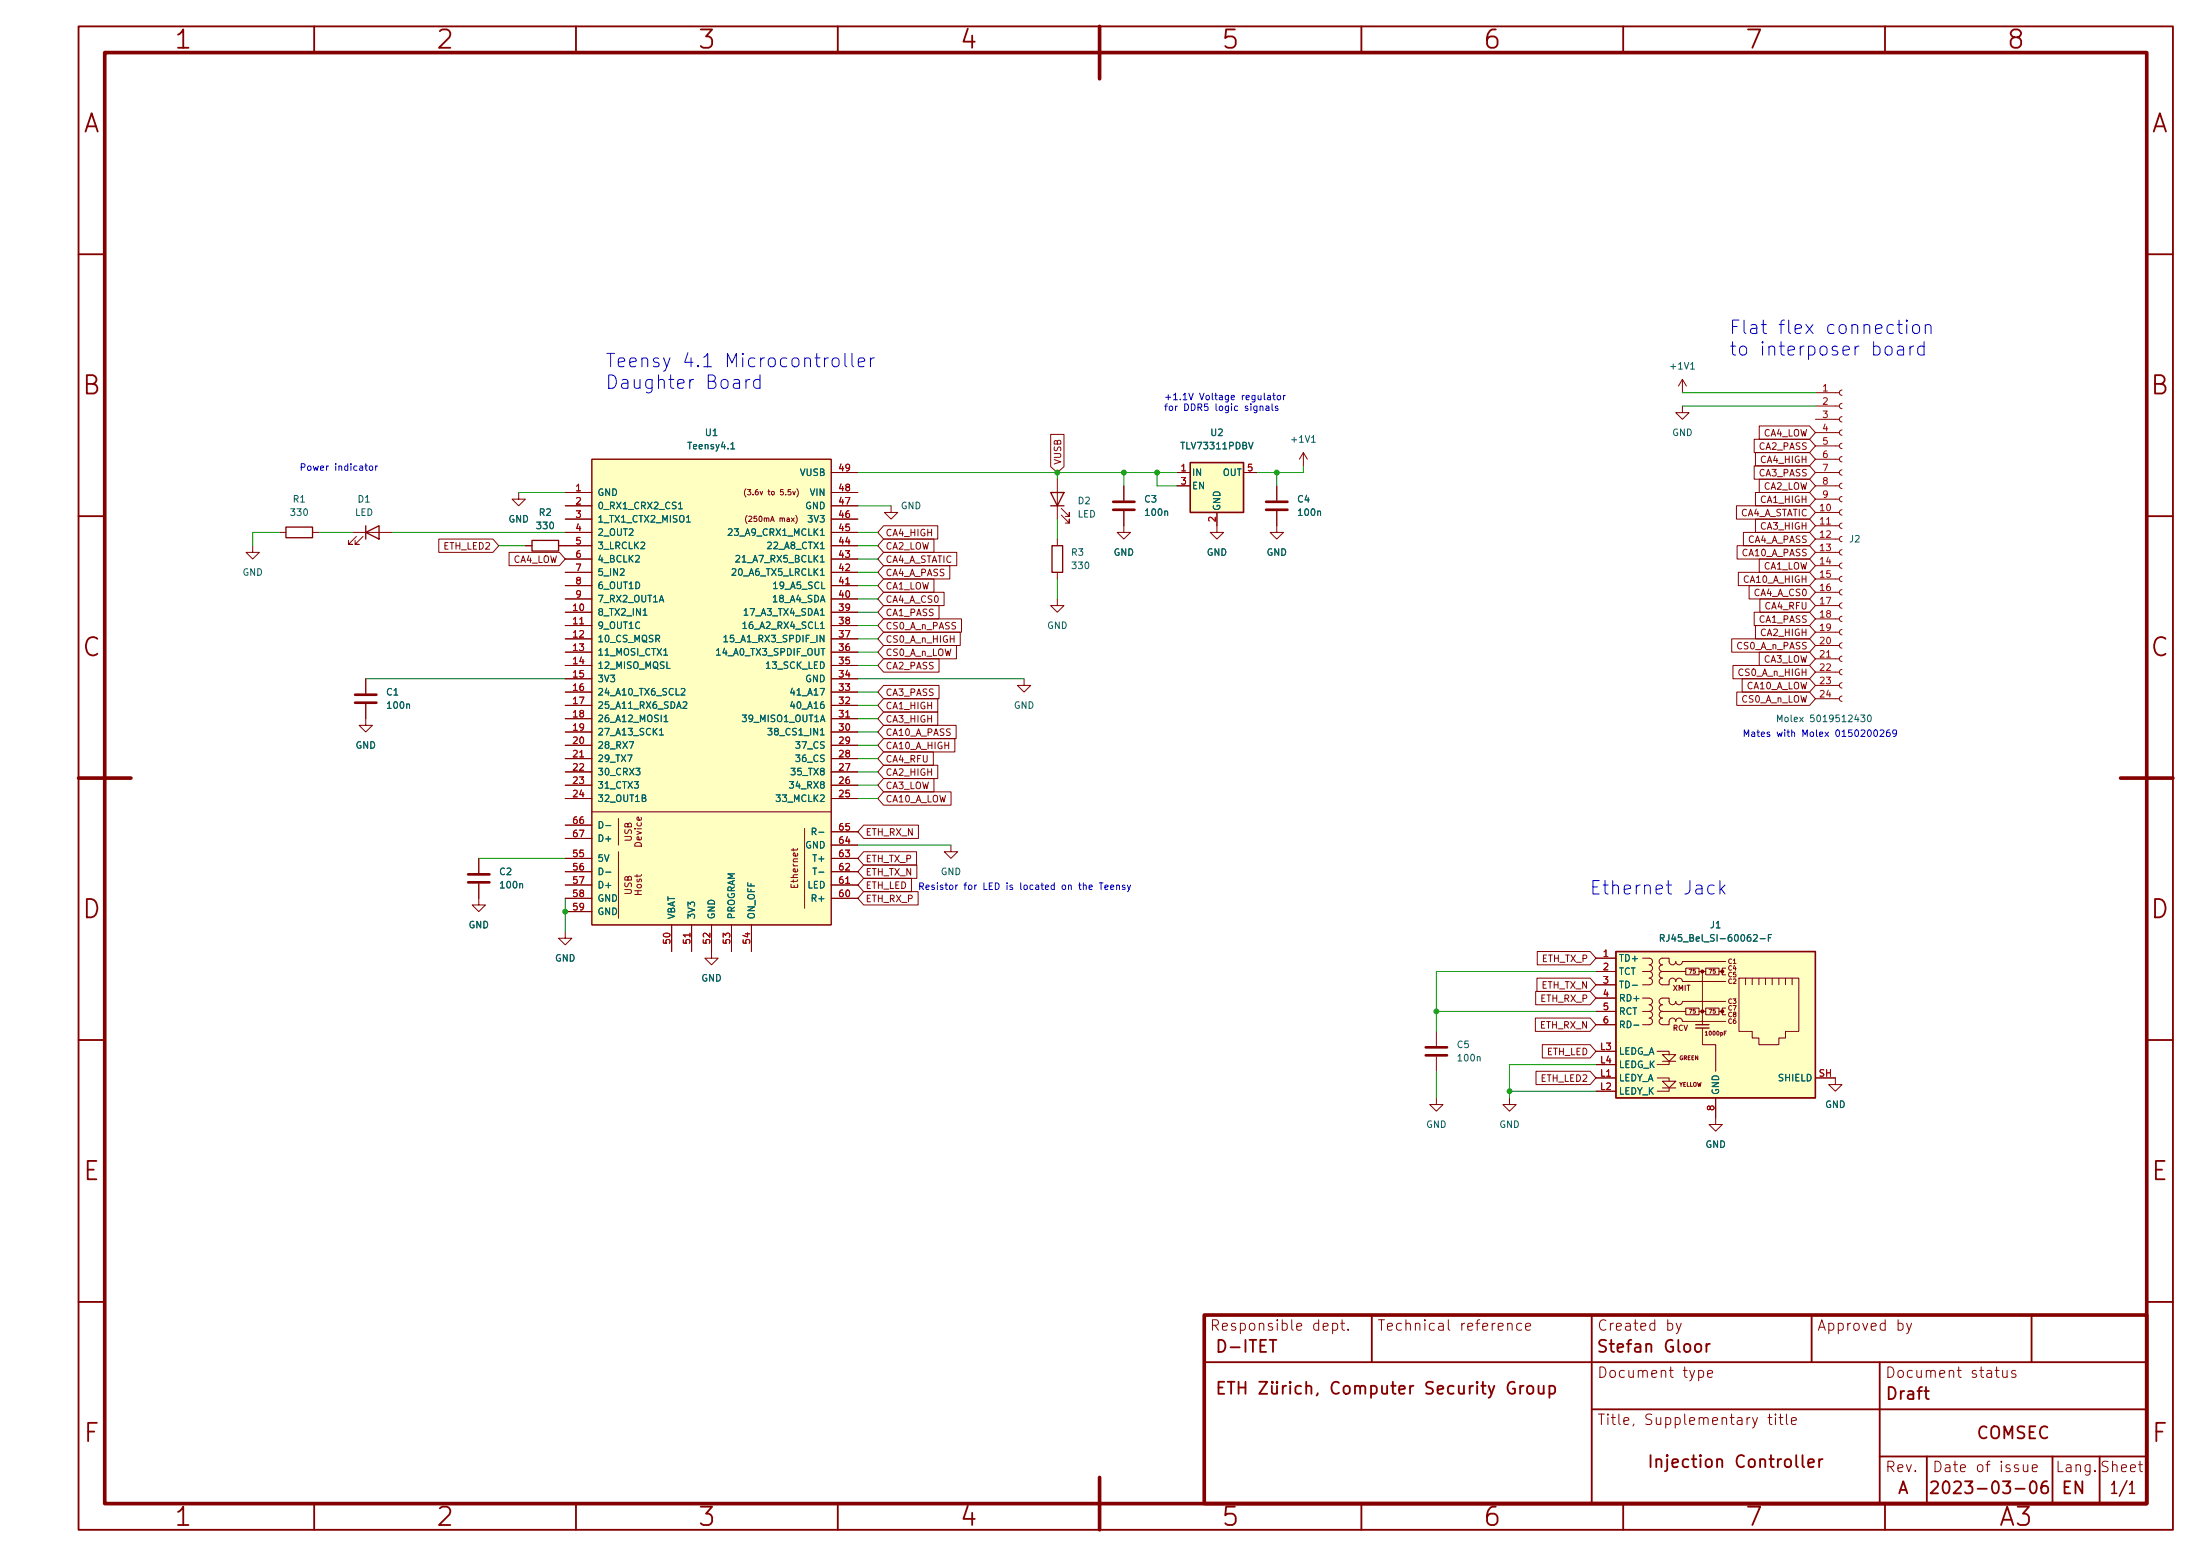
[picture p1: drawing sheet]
<svg xmlns="http://www.w3.org/2000/svg" width="420mm" height="297mm" viewBox="0 0 420 297" stroke-linecap="round" stroke-linejoin="round" font-family="sans-serif">
<g fill="none" stroke="#840000" stroke-width=".35">
<path d="M15 5h400v287h-400zM60 5v5M110 5v5M160 5v5M210 5v5M260 5v5M310 5v5M360 5v5M15 48.5h5M410 48.5h5M15 98.5h5M410 98.5h5"/>
<path d="M15 148.5h5M410 148.5h5M15 198.5h5M410 198.5h5M15 248.5h5M242.5 255.8h1.3M262 251v9M304 251v36M323.8 256.8a.63 .63 0 0 1 .6-.3 .63 .63 0 0 1 .5 .5v.6a.63 .63 0 0 1-.6 .5 .63 .63 0 0 1-.6-.5zM325.9 256.5v1.6M326.6 256.5a.59 .59 0 0 0-.7 .5M346 251v9"/>
<path d="M388 251v9M410 248.5h5M230 260h180M232.7 264.9h.8M233.8 263.8h-1.1v2.3h1.1M234.5 263.8h1.3M235.1 263.8v2.3M236.5 264.9h1.4M236.5 263.8v2.3M237.9 263.8v2.3M240.5 263.8h1.5l-1.5 2.3h1.5M242.9 264.5l.1 1.5a.62 .62 0 0 0 .9-.1"/>
<path d="M243 263.8l.1 .1-.1 .1-.1-.1 .1-.1v.2M243.9 263.8l.1 .1-.1 .1-.1-.1 .1-.1v.2M243.9 264.5v1.6M245 264.5v1.6M245.6 264.5a.59 .59 0 0 0-.6 .5M246.4 263.8l-.1 .1 .1 .1 .1-.1-.1-.1v.2M246.4 264.5v1.6M248.5 264.7l-.7-.2-.4 .5v.6l.2 .4 .2 .1 .7-.1M249.5 264.8a.57 .57 0 0 1 1 .1v1.2M249.5 263.8v2.3M251.7 266l-.3 .4M255.7 264a.92 .92 0 0 0-1.1 0 .92 .92 0 0 0-.3 1.1 .86 .86 0 0 0 .4 .9 .86 .86 0 0 0 1-.1"/>
<path d="M256.8 264.7a.62 .62 0 0 1 1 .3v.6a.62 .62 0 0 1-.6 .5 .62 .62 0 0 1-.6-.5v-.6zM258.8 264.8a.57 .57 0 0 1 1 .1v1.2M258.8 264.5v1.6M259.8 264.9l.3-.4 .5 .2 .1 1.4M261.8 264.7l.7-.2 .4 .5v.6l-.2 .4-.2 .1-.7-.1M261.8 264.5v2.3M263.9 264.5l.1 1.5a.62 .62 0 0 0 .9-.1M264.9 264.5v1.6M265.7 264.5h.9M266 263.8v2l.1 .2 .5 .1M267.2 265.3l1.1-.2-.1-.4-.7-.2-.3 .4 .1 1.1 .2 .1 .7-.1M269.3 264.5v1.6"/>
<path d="M269.9 264.5a.59 .59 0 0 0-.6 .5M273.7 263.9l-.9-.1a.56 .56 0 0 0-.5 .5 .56 .56 0 0 0 .5 .6 .84 .84 0 0 1 .9 .5 .59 .59 0 0 1-.5 .7l-.8-.1M274.5 265.3l1.1-.2-.1-.4-.6-.2-.4 .4 .2 1.1 .2 .1 .6-.1M277.6 264.7l-.6-.2-.5 .5v.6l.2 .4 .3 .1 .6-.1M278.6 264.5l.1 1.5a.62 .62 0 0 0 .9-.1M279.6 264.5v1.6M280.7 264.5v1.6M281.3 264.5a.59 .59 0 0 0-.6 .5M282.1 263.8l-.1 .1 .1 .1 .1-.1-.1-.1v.2M282.1 264.5v1.6M282.9 264.5h.8M283.2 263.8v2l.1 .2 .4 .1"/>
<path d="M284.3 264.5l.5 1.6M285.4 264.5l-.8 2.1-.3 .2M289.2 263.9a.95 .95 0 0 0-1.1 .1 .95 .95 0 0 0-.2 1.1 .86 .86 0 0 0 .5 .9 .86 .86 0 0 0 .9-.1v-.8h-.4M290.3 264.5v1.6M291 264.5a.59 .59 0 0 0-.7 .5M291.9 264.7a.62 .62 0 0 1 .9 .3v.6a.62 .62 0 0 1-.6 .5 .62 .62 0 0 1-.6-.5v-.6zM293.8 264.5l.1 1.5a.63 .63 0 0 0 .9-.1M294.8 264.5v1.6M295.9 264.7l.7-.2 .4 .5v.6l-.2 .4-.2 .1-.7-.1M295.9 264.5v2.3M304 269h106M315.2 277.8v2.3"/>
<path d="M345.3 279.3l1.1-.2-.1-.4-.6-.2-.4 .4 .2 1.1 .2 .1 .6-.1M347.4 278.5v1.6M348.1 278.5a.59 .59 0 0 0-.7 .5M359 278h51M359 260v27M367.5 265.5h.9M367.8 264.8v2l.1 .2 .5 .1M368 278v9M392 278v9M401 278v9M60 287v5M110 287v5"/>
<path d="M160 287v5M210 287v5M260 287v5M310 287v5M360 287v5M368.8 283l.3-.2h.6a.62 .62 0 0 1 .3 1l-1.3 1.3h1.4M390.9 282.8a.91 .91 0 0 0-1.1 1v.8l.3 .4 .6 .1 .4-.2 .1-.8-.3-.3-.6-.1-.5 .4"/>
</g>
<path d="M20 10h390v277h-390zM210 5v10M15 148.5h10M405 148.5h10M230 251h180v36h-180zM210 282v10" fill="none" stroke="#840000" stroke-width=".7"/>
<g fill="none" stroke="#840000" stroke-width=".19">
<path d="M321.3 77.5v1.3h1.3l-1.3 1.2-1.3-1.2h1.3M321.3 72.4l-.8 1.3M321.3 72.4v2.6M321.3 72.4l.8 1.3M346.7 77.5h4.6M346.7 75h4.6M351.8 79.5l-.4 .2-.1 .3 .1 .4 .4 .2M351.8 77l-.4 .1-.1 .4 .1 .4 .4 .1M351.8 74.5l-.4 .1-.1 .4 .1 .3 .4 .2M99.1 94v1.3h1.2l-1.2 1.3-1.3-1.3h1.3M107.9 99.1h5.1M107.9 96.6h5.1"/>
<path d="M107.9 94h5.1M113 87.7h45.7v88.9h-45.7zM142.5 93.3a1.17 1.17 0 0 0 0 1.6M142.7 98.4a1.17 1.17 0 0 0 0 1.5M151.4 93.8l.2 .7 .3-.7M152 98.4a1.17 1.17 0 0 1 0 1.5M152.2 93.3a1.17 1.17 0 0 1 0 1.6M158.7 90.2h5.1M158.7 99.1h5.1M158.7 96.6h5.1M158.7 94h5.1M170.2 96.6v1.2h1.2l-1.2 1.3-1.3-1.3h1.3"/>
<path d="M200.7 82.9h2.5v6.2l-1.3 1.1-1.2-1.1zM201.9 91.5v7.6M202.7 98.3l1.5 1.6v-.8v.8h-.7M202.7 97.1l1.5 1.5v-.8v.8h-.7M214.6 97.6v4h1.3l-1.3 1.3-1.2-1.3h1.2M214.6 92.7v2.8M224.8 90.2h2.5M224.8 92.7h2.5M232.4 97.8v3.8h1.3l-1.3 1.3-1.3-1.3h1.3M237.5 90.2h2.5M243.8 97.6v4h1.3l-1.3 1.3-1.2-1.3h1.2M243.8 92.7v2.8"/>
<path d="M248.9 86.4l-.7 1.3M248.9 86.4v2.5M248.9 86.4l.8 1.3M331.6 96.6h14l1.1 1.2-1.1 1.3h-14zM335 88.9h10.6l1.1 1.3-1.1 1.3h-10.6zM335 83.9h10.6l1.1 1.2-1.1 1.3h-10.6zM335.3 86.4h10.3l1.1 1.3-1.1 1.2h-10.3zM335.3 94h10.3l1.1 1.3-1.1 1.3h-10.3zM335.3 99.1h10.3l1.1 1.3-1.1 1.2h-10.3zM336 91.5h9.6l1.1 1.2-1.1 1.3h-9.6zM336 81.3h9.6l1.1 1.3-1.1 1.3h-9.6zM346.7 90.2h4.6"/>
<path d="M346.7 92.7h4.6M346.7 97.8h4.6M346.7 95.3h4.6M346.7 87.7h4.6M346.7 85.1h4.6M346.7 82.6h4.6M346.7 80h4.6M351.8 99.9l-.4 .1-.1 .4 .1 .3 .4 .2M351.8 97.3l-.4 .2-.1 .3 .1 .4 .4 .1M351.8 94.8l-.4 .1-.1 .4 .1 .3 .4 .2M351.8 92.2l-.4 .2-.1 .3 .1 .4 .4 .2M351.8 89.7l-.4 .1-.1 .4 .1 .4 .4 .1"/>
<path d="M351.8 87.2l-.4 .1-.1 .4 .1 .3 .4 .2M351.8 84.6l-.4 .2-.1 .3 .1 .4 .4 .1M351.8 82.1l-.4 .1-.1 .4 .1 .3 .4 .2M48.3 104.2v1.2h1.2l-1.2 1.3-1.3-1.3h1.3M53.3 101.6h1.3M59.7 101.6h1.3M67.3 101.6h7.6M68.1 102.4l-1.6 1.5h.8h-.8v-.7M69.3 102.4l-1.5 1.5h.8h-.8v-.7M83.8 102.9h10.3l1.1 1.3-1.1 1.2h-10.3zM97.2 105.4h9.6l1.1 1.3-1.1 1.3h-9.6zM100.3 104.2h1.3"/>
<path d="M106.7 104.2h6.3M107.9 116.9h5.1M107.9 119.4h5.1M107.9 114.3h5.1M107.9 111.8h5.1M107.9 109.3h5.1M107.9 106.7h5.1M107.9 101.6h5.1M158.7 104.2h5.1M158.7 116.9h5.1M158.7 119.4h5.1M158.7 114.3h5.1"/>
<path d="M158.7 111.8h5.1M158.7 109.3h5.1M158.7 106.7h5.1M158.7 101.6h5.1M168.8 115.6h10.5v2.5h-10.5l-1.2-1.2zM168.8 108h12.6v2.5h-12.6l-1.2-1.2zM168.8 105.4h13.9v2.6h-13.9l-1.2-1.3zM168.8 100.4h10.3v2.5h-10.3l-1.2-1.3zM168.8 113.1h11.5v2.5h-11.5l-1.2-1.3zM168.8 102.9h9.6v2.5h-9.6l-1.2-1.2zM168.8 118.1h14.8v2.6h-14.8l-1.2-1.3zM168.8 110.5h9.6v2.6h-9.6l-1.2-1.3z"/>
<path d="M201.9 114.3v1.3h1.3l-1.3 1.3-1.2-1.3h1.2M201.9 102.9v1.3M201.9 109.3v1.2M331.7 104.2h13.9l1.1 1.2-1.1 1.3h-13.9zM332 109.3h13.6l1.1 1.2-1.1 1.3h-13.6zM333 101.6h12.6l1.1 1.3-1.1 1.3h-12.6zM334 111.8h11.6l1.1 1.3-1.1 1.2h-11.6zM335 116.9h10.6l1.1 1.2-1.1 1.3h-10.6zM335.3 119.4h10.3l1.1 1.3-1.1 1.3h-10.3zM336 106.7h9.6l1.1 1.3-1.1 1.3h-9.6zM336.1 114.3h9.5l1.1 1.3-1.1 1.3h-9.5zM346.7 118.1h4.6"/>
<path d="M346.7 115.6h4.6M346.7 113.1h4.6M346.7 110.5h4.6M346.7 108h4.6M346.7 105.4h4.6M346.7 102.9h4.6M346.7 100.4h4.6M351.8 117.6l-.4 .2-.1 .3 .1 .4 .4 .2M351.8 115.1l-.4 .1-.1 .4 .1 .4 .4 .1M351.8 112.6l-.4 .1-.1 .4 .1 .3 .4 .2M351.8 110l-.4 .2-.1 .3 .1 .4 .4 .1M351.8 107.5l-.4 .1-.1 .4 .1 .3 .4 .2"/>
<path d="M351.8 104.9l-.4 .2-.1 .3 .1 .4 .4 .2M351.8 102.4l-.4 .1-.1 .4 .1 .4 .4 .1M69.8 134.4v4.1h1.3l-1.3 1.2-1.2-1.2h1.2M69.8 129.6v2.8M107.9 122h5.1M107.9 124.5h5.1M107.9 127h5.1M107.9 129.6h5.1M107.9 132.1h5.1M107.9 134.7h5.1M107.9 137.2h5.1M107.9 139.7h5.1"/>
<path d="M158.7 122h5.1M158.7 124.5h5.1M158.7 127h5.1M158.7 129.6h5.1M158.7 132.1h5.1M158.7 134.7h5.1M158.7 137.2h5.1M158.7 139.7h5.1M168.8 125.8h10.5v2.5h-10.5l-1.2-1.3zM168.8 130.8h10.5v2.6h-10.5l-1.2-1.3zM168.8 123.2h13.9v2.6h-13.9l-1.2-1.3zM168.8 120.7h14.6v2.5h-14.6l-1.2-1.2z"/>
<path d="M168.8 135.9h10.3v2.6h-10.3l-1.2-1.3zM168.8 133.4h10.3v2.5h-10.3l-1.2-1.2zM168.8 138.5h13.8v2.5h-13.8l-1.2-1.3zM195.6 129.6v1.2h1.2l-1.2 1.3-1.3-1.3h1.3M330.7 122h14.9l1.1 1.2-1.1 1.3h-14.9zM331 127h14.6l1.1 1.3-1.1 1.3h-14.6zM331.7 132.1h13.9l1.1 1.3-1.1 1.3h-13.9zM332.7 129.6h12.9l1.1 1.2-1.1 1.3h-12.9zM336 124.5h9.6l1.1 1.3-1.1 1.2h-9.6zM346.7 133.4h4.6M346.7 130.8h4.6M346.7 128.3h4.6"/>
<path d="M346.7 125.8h4.6M346.7 123.2h4.6M346.7 120.7h4.6M351.8 132.9l-.4 .1-.1 .4 .1 .3 .4 .2M351.8 130.3l-.4 .2-.1 .3 .1 .4 .4 .2M351.8 127.8l-.4 .1-.1 .4 .1 .4 .4 .1M351.8 125.3l-.4 .1-.1 .4 .1 .3 .4 .2M351.8 122.7l-.4 .2-.1 .3 .1 .4 .4 .1M351.8 120.2l-.4 .1-.1 .4 .1 .3 .4 .2M107.9 142.3h5.1M107.9 144.8h5.1M107.9 147.4h5.1"/>
<path d="M107.9 149.9h5.1M107.9 152.4h5.1M107.9 157.5h5.1M113 155h45.7M118.1 156.2v5.1M153.7 158.2v15.2M158.7 142.3h5.1M158.7 144.8h5.1M158.7 147.4h5.1M158.7 149.9h5.1M158.7 152.4h5.1M158.7 158.8h5.1"/>
<path d="M164.9 157.5h10.5v2.6h-10.5l-1.1-1.3zM168.8 148.6h9.6v2.6h-9.6l-1.2-1.3zM168.8 146.1h10.3v2.5h-10.3l-1.2-1.2zM168.8 141h13.6v2.5h-13.6l-1.2-1.2zM168.8 143.5h9.4v2.6h-9.4l-1.2-1.3zM168.8 151.2h12.8v2.5h-12.8l-1.2-1.3zM91.4 168.7v4.1h1.3l-1.3 1.2-1.2-1.2h1.2M91.4 163.9v2.8M107.9 177.8v1.3h1.3l-1.3 1.3-1.2-1.3h1.2M107.9 163.9h5.1M107.9 166.4h5.1M107.9 168.9h5.1"/>
<path d="M107.9 171.5h5.1M107.9 174h5.1M107.9 160.1h5.1M118.1 162.6v12.7M128.3 176.6v5M132.1 176.6v5M135.9 176.6v6.3h1.3l-1.3 1.3-1.3-1.3h1.3M139.7 176.6v5M143.5 176.6v5M151.5 162v.4M152.3 162l-.1 .3h-1.1M158.7 163.9h5.1"/>
<path d="M158.7 166.4h5.1M158.7 168.9h5.1M158.7 171.5h5.1M158.7 161.3h5.1M164.9 162.6h10.1v2.5h-10.1l-1.1-1.2zM164.9 167.7h9.2v2.5h-9.2l-1.1-1.3zM164.9 170.2h10.4v2.6h-10.4l-1.1-1.3zM164.9 165.1h10.2v2.6h-10.2l-1.1-1.3zM181.6 161.3v1.3h1.3l-1.3 1.3-1.3-1.3h1.3M274.3 196.9v2.8M293.2 194.3h10.5l1.1 1.3-1.1 1.3h-10.5zM293.3 189.3h10.4l1.1 1.2-1.1 1.3h-10.4z"/>
<path d="M293.5 186.7h10.2l1.1 1.3-1.1 1.3h-10.2zM293.6 181.6h10.1l1.1 1.3-1.1 1.3h-10.1zM294.6 199.4h9.1l1.1 1.3-1.1 1.3h-9.1zM304.8 193.1h3.8M304.8 185.5h3.8M304.8 195.6h3.8M304.8 190.5h3.8M304.8 188h3.8M304.8 182.9h3.8M313.7 190.5h1.3a.63 .63 0 0 1 .6 .7 .63 .63 0 0 1-.6 .6 .63 .63 0 0 1 .6 .6 .63 .63 0 0 1-.6 .7M313.7 182.9h1.3a.63 .63 0 0 1 .6 .7 .63 .63 0 0 1-.6 .6 .63 .63 0 0 1 .6 .6 .63 .63 0 0 1-.6 .7M313.7 193.1h1.3"/>
<path d="M313.7 185.5h1.3M315 193.1a.63 .63 0 0 1 .6 .6 .63 .63 0 0 1-.6 .6 .63 .63 0 0 1 .6 .7 .63 .63 0 0 1-.6 .6h-1.3M315 185.5a.63 .63 0 0 1 .6 .6 .63 .63 0 0 1-.6 .6 .63 .63 0 0 1 .6 .7 .63 .63 0 0 1-.6 .6h-1.3M317.5 193.1a.63 .63 0 0 0-.6 .6 .63 .63 0 0 0 .6 .6 .63 .63 0 0 0-.6 .7 .63 .63 0 0 0 .6 .6h1.3v-.6a.64 .64 0 0 1 .6-.7 .64 .64 0 0 1 .6 .7 .64 .64 0 0 1 .7-.7 .64 .64 0 0 1 .6 .7h8.3M317.5 185.5a.63 .63 0 0 0-.6 .6 .63 .63 0 0 0 .6 .6 .63 .63 0 0 0-.6 .7 .63 .63 0 0 0 .6 .6h1.3v-.6a.64 .64 0 0 1 .6-.7 .64 .64 0 0 1 .6 .7 .64 .64 0 0 1 .7-.7 .64 .64 0 0 1 .6 .7h8.3M317.5 193.1h4.4M317.5 185.5h4.4M321.9 192.4h2.6v1.3h-2.6zM321.9 184.8h2.6v1.3h-2.6zM324.5 193.1h1.3M324.5 185.5h1.3M325.1 196.3v3.1h2.6v5.1"/>
<path d="M325.1 185.5v10.1M325.8 192.4h2.5v1.3h-2.5zM325.8 184.8h2.5v1.3h-2.5zM328.3 193.1h.6M328.3 185.5h.6M329.6 192.4h-.7v1.3h.7M329.6 184.8h-.7v1.3h.7M329.6 191.2h-8.3a.64 .64 0 0 1-.6 .6 .64 .64 0 0 1-.7-.6 .64 .64 0 0 1-.6 .6 .64 .64 0 0 1-.6-.6v-.7h-1.3a.63 .63 0 0 0-.6 .7 .63 .63 0 0 0 .6 .6 .63 .63 0 0 0-.6 .6 .63 .63 0 0 0 .6 .7M329.6 183.6h-8.3a.64 .64 0 0 1-.6 .6 .64 .64 0 0 1-.7-.6 .64 .64 0 0 1-.6 .6 .64 .64 0 0 1-.6-.6v-.7h-1.3a.63 .63 0 0 0-.6 .7 .63 .63 0 0 0 .6 .6 .63 .63 0 0 0-.6 .6 .63 .63 0 0 0 .6 .7M332.1 186.7h11.4v10.2h-2.5v1.3h-1.3v1.2h-3.8v-1.2h-1.3v-1.3h-2.5zM333.4 186.7v1.3M334.6 186.7v1.3"/>
<path d="M335.9 186.7v1.3M337.2 186.7v1.3M338.5 186.7v1.3M339.7 186.7v1.3M341 186.7v1.3M342.3 186.7v1.3M274.3 209.6v1.3h1.3l-1.3 1.2-1.3-1.2h1.3M274.3 201.7v2.8M288.3 209.6v1.3h1.3l-1.3 1.2-1.3-1.2h1.3M293.3 204.5h10.4l1.1 1.3-1.1 1.2h-10.4zM304.8 205.8h3.8M304.8 208.3h3.8"/>
<path d="M304.8 200.7h3.8M304.8 203.2h3.8M316.5 205.8h2.3v.6M316.5 200.7h2.3v.6M317.5 201.3h2.5l-1.2 1.3zM317.5 206.4h2.5l-1.2 1.3zM317.5 207.7h2.5M317.5 202.6h2.5M318.8 207.7v.6h-2.3M318.8 202.6v.6h-2.3M327.7 209.6v5.1h1.2l-1.2 1.2-1.3-1.2h1.3M346.7 205.8h3.8v1.2h1.3l-1.3 1.3-1.3-1.3h1.3"/>
<path d="M254.5 252.7l.6-.1 .4 .4v.6l-.2 .2h-.8M254.5 252.6v2M256 252.6h.8M256.3 251.9v1.8l.1 .1 .4 .1M257.5 253.8h.1l-.1 .1v-.1v.1M287.9 252.8a.5 .5 0 0 1 .9 .1v1M290.6 252.7l-.6-.1-.3 .4v.6l.1 .2h.8M291.4 253.3l.9-.2-.1-.4-.5-.1-.3 .3 .1 .9h.7M320.1 252.6l.5 1.3M321.1 252.6l-.7 1.8-.3 .2M364.1 252.6l.5 1.3M365.1 252.6l-.7 1.8-.3 .2"/>
<path d="M324.4 261.7l.6-.1 .4 .4v.6l-.2 .2h-.8M326.1 262.3l1-.2-.1-.4-.6-.1-.3 .3 .1 .9h.8M337.6 270.6h.8M337.9 269.9v1.8l.1 .1 .4 .1M339.1 269.9l-.1 .1 .1 .1v-.2v.2M339.1 270.6v1.3M339.7 270.6h.8M340 269.9v1.8l.1 .1 .4 .1M341.2 269.9v1.8l.3 .2M342.1 271.3l1-.2-.1-.4-.6-.1-.3 .3 .1 .9h.8M381 261.6h.8M381.3 260.9v1.8l.1 .1 .4 .1"/>
<path d="M382.5 261.6l.1 1.2a.54 .54 0 0 0 .7 0M383.3 261.6v1.3M384.9 261.7l-.4-.1-.3 .3 .1 .3 .6 .2v.4h-.7M386.4 279.6l.1 1.2a.54 .54 0 0 0 .8 0M387.3 279.6v1.3M388.1 280.3l1-.2-.1-.4-.6-.1-.3 .3 .1 .9h.8"/>
</g>
<path d="M200.7 94h2.5l-1.3 2.6zM200.7 96.6h2.5M227.3 88.3h10.2v9.5h-10.2zM54.6 100.6h5.1v2.1h-5.1zM69.8 101.6l2.6-1.2v2.5zM69.8 100.4v2.5M101.6 103.2h5.1v2h-5.1zM200.9 104.2h2v5.1h-2zM308.6 181.6h38.1v28h-38.1zM323.8 196.3h2.6M323.8 195.6h2.6" fill="none" stroke="#840000" stroke-width=".25"/>
<g fill="#ffffc2" stroke="#ffffc2" stroke-width=".19">
<path d="M227.3 88.3h10.2v9.5h-10.2z"/>
<path d="M113 87.7h45.7v88.9h-45.7z"/>
<path d="M308.6 181.6h38.1v28h-38.1z"/>
</g>
<path d="M212.6 97.3h4.1M212.6 95.8h4.1M241.8 97.3h4.1M241.8 95.8h4.1M67.8 134.1h4.1M67.8 132.6h4.1M89.4 168.4h4.1M89.4 166.9h4.1M272.3 199.9h4.1M272.3 201.5h4.1" fill="none" stroke="#840000" stroke-width=".51"/>
<g fill="none" stroke="#006464" stroke-width=".19">
<path d="M129.6 96.2l.4-.3v1.2M129.6 97.1h.7M131.1 99.7h.7M139.6 85.7h.7M122.8 117.5h.8M139.1 101.1l.5-.2 .2 .4-.8 .9h.8M139.8 108.7l.5-.1 .2 .3-.7 .9h.7M140.5 106.1l.5-.1 .3 .4-.8 .9h.8M141.9 119.1l.3-.4v1.3M141.9 120h.7M142.1 116.5l.4-.3v1.3M142.1 117.5h.7"/>
<path d="M126 139.4l.3-.4v1.3M126.8 125.1h.7M126.8 136.9l.4-.4v1.3M126.8 137.8h.7M130.1 131.5l.5-.1 .2 .4-.8 .9h.8M130.5 134.1l.4-.1 .3 .3-.8 .9h.8M136.9 124.2l.3-.4v1.3M136.9 125.1h.7M138.2 121.6l.4-.3v1.2M138.2 122.5h.8M146.7 139h.7l-.4 .5 .4 .1v.6l-.2 .1-.5-.1M339.5 137.8v-1.3l.4 .9 .4-.9v1.3"/>
<path d="M356.8 136.6l.1-.1a.68 .68 0 0 1 .5 .6 .68 .68 0 0 1-.5 .7l-.3-.5zM115.7 157.6h1M120.2 141.6h.8l-.5 1.3M126 140.3h.7M150.8 149.2h.7l-.4 .5 .4 .1v.6l-.2 .1-.5-.1M155.1 158.8l.6-.1 .1-.2v-.3l-.7-.1v1.3M115.7 166.5h1M155.2 165.7h.8M317.1 179.1l.6-.1 .1-.2v-.3l-.7-.1v1.3M317.4 179.1l.4 .6M318.7 178.4v1.1l-.4 .2M336.2 179.2h.9"/>
<path d="M337.7 179h.5M338.3 178.4h-.6v1.3M311.7 188.1h1M312 195.7h1"/>
</g>
<g fill="#840000" stroke="#840000" stroke-width=".25">
<circle cx="325.1" cy="193.1" r=".25"/>
<circle cx="325.1" cy="185.5" r=".25"/>
<circle cx="328.9" cy="193.1" r=".25"/>
<circle cx="328.9" cy="185.5" r=".25"/>
</g>
<g fill="none" stroke="#0000c2" stroke-width=".19">
<path d="M142.5 72.4v1.7M143.2 72.4a.65 .65 0 0 0-.7 .5M145.1 72.6l-.7-.2-.5 .5v.8l.3 .3 .2 .1 .7-.1M145.1 71.6v2.5M159 68.6a.7 .7 0 0 1 .7-.3 .7 .7 0 0 1 .6 .5v.7a.7 .7 0 0 1-.7 .5 .7 .7 0 0 1-.7-.5zM161.4 67.5v2.2l.3 .3M162.7 67.5v2.2l.4 .3M163.9 69.2l1.2-.3-.1-.5-.7-.1-.4 .4v1l.1 .2 .3 .1 .7-.1M166.2 68.3v1.7M167 68.3a.65 .65 0 0 0-.8 .5M240.7 77.6l.1-.1 .3 .1 .1 .8M240.7 77.5v.9"/>
<path d="M241.4 75.1v1l.2 .2M241.8 77.6h.5v.8M242.1 75.5h.5v.8M242.3 77.8l-.4 .1-.2 .2 .2 .3 .4-.1M242.6 75.8h-.4l-.2 .2 .2 .3h.4M242.9 77.1v1.1l.2 .2M243.1 75.5h.5M243.3 75.1v1l.3 .2M244 75.5h.3l.3 .2v.4l-.3 .2h-.3l-.1-.2zM244 77.6l-.3-.1-.1 .2v.2l.4 .1v.3h-.4M245.1 75.5v.8M245.5 75.5l-.4 .2"/>
<path d="M360.3 66.2a.7 .7 0 0 1 1.1 .4v.7a.69 .69 0 0 1-.7 .5 .69 .69 0 0 1-.7-.5v-.7zM362.3 62h1M362.5 66.2l.2-.1 .7 .1 .2 .2v1.4M362.7 61.1v2.2l.1 .2 .5 .2M363.6 66.7l-.9 .1a.5 .5 0 0 0-.4 .5 .5 .5 0 0 0 .4 .5l.9-.1M364.2 61.1l-.2 .1 .2 .2 .1-.2-.1-.1v.3M364.2 62v1.7M364.8 66.1v1.7M365.4 62.2a.7 .7 0 0 1 .7-.2 .7 .7 0 0 1 .5 .5v.7a.7 .7 0 0 1-.7 .5 .7 .7 0 0 1-.6-.5zM365.5 66.1a.65 .65 0 0 0-.7 .5M367.5 66.2l-.8-.1-.5 .5v.7l.3 .4 .2 .1 .8-.1M367.5 65.2v2.6"/>
<path d="M367.7 62.2a.64 .64 0 0 1 1.1 .1v1.4M367.7 62v1.7M69.7 89h.5M69.9 88.5v1.1l.3 .2M70.7 89h.3l.2 .2v.4l-.2 .2-.3-.1-.2-.1zM71.7 89v.8M72.1 89l-.4 .2M356.8 139.4l.1-.1a.68 .68 0 0 1 .5 .7 .68 .68 0 0 1-.5 .6 .85 .85 0 0 1-.1-1.2zM358 139.4l.2-.1a.68 .68 0 0 1 .4 .7 .68 .68 0 0 1-.4 .6l-.3-.5zM359.1 139.4l.4-.1 .3 .4-.8 .9h.8M360.9 139.3l-.4 .1a.85 .85 0 0 0 0 1.2l.4-.1 .1-.4-.2-.3-.4 .1-.1 .2M362.2 139.9l-.2 .2h-.4l-.1-.2v-.3l.2-.3 .4 .1 .1 .2a.84 .84 0 0 1-.4 1h-.2"/>
<path d="M208 169.4l.6-.1-.1-.3h-.3l-.2 .1 .1 .6h.4M209.9 168.5h.8M210.3 168.5v1.3M211 169.4l.6-.1v-.3h-.4l-.2 .1 .1 .6h.5M212.1 169.4l.6-.1v-.3h-.4l-.2 .1 .1 .6h.5M213.3 169.1l.1-.1h.3l.1 .8M213.3 169v.8M214.8 169h-.3l-.2 .1 .1 .2 .4 .1v.3h-.5M215.3 169l.3 .8M215.9 169l-.4 1.1-.2 .1M327.4 169.1l-.8-.1-.4 .4v.8l.2 .3 .2 .2 .8-.2M328.5 168.1v2.6"/>
<path d="M328.7 169.7l.8 1M329.5 169l-1 .9"/>
</g>
<g fill="none" stroke="#009600" stroke-width=".19">
<path d="M321.3 77.5h25.4M321.3 75h25.4M99.1 94h8.8M163.8 90.2h61M163.8 96.6h6.4M201.9 90.2v1.3M201.9 99.1v3.8M214.6 90.2v2.5M221 90.2v2.5h3.8M243.8 90.2v2.5M248.9 88.9v1.3h-8.9M53.3 101.6h-5v2.6"/>
<path d="M61 101.6h6.3M74.9 101.6h33M95.2 104.2h5.1M163.8 106.7h3.8M163.8 114.3h3.8M163.8 119.4h3.8M163.8 111.8h3.8M163.8 116.9h3.8M163.8 104.2h3.8M163.8 101.6h3.8M163.8 109.3h3.8M201.9 110.5v3.8"/>
<path d="M69.8 129.6h38.1M163.8 122h3.8M163.8 129.6h31.8M163.8 134.7h3.8M163.8 137.2h3.8M163.8 139.7h3.8M163.8 124.5h3.8M163.8 132.1h3.8M163.8 127h3.8M163.8 149.9h3.8M163.8 142.3h3.8M163.8 144.8h3.8"/>
<path d="M163.8 152.4h3.8M163.8 147.4h3.8M91.4 163.9h16.5M107.9 171.5v6.3M163.8 161.3h17.8M274.3 193.1h30.5M304.8 185.5h-30.5v11.4M274.3 204.5v5.1M288.3 208.3h16.5M304.8 203.2h-16.5v6.4"/>
</g>
<g fill="#009600" stroke="#009600" stroke-width=".19">
<circle cx="288.3" cy="208.3" r=".46"/>
<circle cx="274.3" cy="193.1" r=".46"/>
<circle cx="214.6" cy="90.2" r=".46"/>
<circle cx="201.9" cy="90.2" r=".46"/>
<circle cx="221" cy="90.2" r=".46"/>
<circle cx="107.9" cy="174" r=".46"/>
<circle cx="243.8" cy="90.2" r=".46"/>
</g>
<g font-size="4.9" fill="#840000">
<text x="33.6" y="9.3">1</text>
<text x="83.6" y="9.3">2</text>
<text x="133.6" y="9.3">3</text>
<text x="183.6" y="9.3">4</text>
<text x="233.6" y="9.3">5</text>
<text x="283.6" y="9.3">6</text>
<text x="333.6" y="9.3">7</text>
<text x="383.6" y="9.3">8</text>
<text x="15.7" y="25.3">A</text>
<text x="410.7" y="25.3">A</text>
<text x="15.7" y="75.3">B</text>
<text x="410.7" y="75.3">B</text>
<text x="15.7" y="125.3">C</text>
<text x="410.7" y="125.3">C</text>
<text x="15.7" y="175.3">D</text>
<text x="410.7" y="175.3">D</text>
<text x="15.9" y="225.3">E</text>
<text x="410.9" y="225.3">E</text>
<text x="16" y="275.3">F</text>
<text x="411" y="275.3">F</text>
<text x="33.6" y="291.3">1</text>
<text x="83.6" y="291.3">2</text>
<text x="133.6" y="291.3">3</text>
<text x="183.6" y="291.3">4</text>
<text x="233.6" y="291.3">5</text>
<text x="283.6" y="291.3">6</text>
<text x="333.6" y="291.3">7</text>
<text x="381.9" y="291.3">A3</text>
</g>
<g font-size="3.6" fill="#0000c2">
<text x="330.2" y="63.8">Flat flex connection</text>
<text x="115.6" y="70.1">Teensy 4.1 Microcontroller</text>
<text x="330.2" y="67.9">to interposer board</text>
<text x="115.6" y="74.3">Daughter Board</text>
<text x="303.5" y="170.8">Ethernet Jack</text>
</g>
<g font-size="3.2" fill="#840000">
<text x="232" y="258.2">D-ITET</text>
<text x="304.8" y="258.2">Stefan Gloor</text>
<text x="360" y="267.2">Draft</text>
<text x="377.5" y="274.7">COMSEC</text>
<text x="316.8" y="280.2">Injection Controller</text>
<text x="362.3" y="285.2">A</text>
<text x="371.8" y="285.2">2023-03-06</text>
<text x="393.8" y="285.2">EN</text>
<text x="403.8" y="285.2">1/1</text>
</g>
<g font-size="2.8" fill="#840000">
<text x="231" y="254">Responsible dept.</text>
<text x="263" y="254">Technical reference</text>
<text x="305" y="254">Created by</text>
<text x="347" y="254">Approved by</text>
<text x="305" y="263">Document type</text>
<text x="360" y="263">Document status</text>
<text x="305" y="272">Title, Supplementary title</text>
<text x="360" y="281">Rev.</text>
<text x="369" y="281">Date of issue</text>
<text x="392.5" y="281">Lang. Sheet</text>
</g>
<g font-size="1.8" fill="#006464">
<text x="319.2" y="70.5">+1V1</text>
<text x="134.8" y="83.2">U1</text>
<text x="231.3" y="83.2">U2</text>
<text x="319.3" y="83.2">GND</text>
<text x="131.6" y="85.8">Teensy4.1</text>
<text x="225.8" y="85.8">TLV73311PDBV</text>
<text x="246.8" y="84.5">+1V1</text>
<text x="56" y="95.9">R1</text>
<text x="68.4" y="95.9">D1</text>
<text x="114" y="94.7">GND</text>
<text x="152.8" y="90.8">VUSB</text>
<text x="154.8" y="94.7">VIN</text>
<text x="218.6" y="95.9">C3</text>
<text x="227.6" y="90.8">IN</text>
<text x="227.6" y="93.4">EN</text>
<text x="233.5" y="90.8">OUT</text>
<text x="247.8" y="95.9">C4</text>
<text x="55.7" y="98.5">330</text>
<text x="67.8" y="98.5">LED</text>
<text x="97.1" y="99.7">GND</text>
<text x="102.7" y="101">330</text>
<text x="103" y="98.5">R2</text>
<text x="114" y="97.2">0_RX1_CRX2_CS1</text>
<text x="114" y="99.7">1_TX1_CTX2_MISO1</text>
<text x="153.8" y="97.2">GND</text>
<text x="154.6" y="99.7">3V3</text>
<text x="172" y="97.2">GND</text>
<text x="205.8" y="98.8">LED</text>
<text x="205.9" y="96.2">D2</text>
<text x="218.9" y="98.5">100n</text>
<text x="233" y="97.6" transform="rotate(-90 233 97.6)">GND</text>
<text x="248.1" y="98.5">100n</text>
<text x="114" y="104.8">3_LRCLK2</text>
<text x="114" y="107.4">4_BCLK2</text>
<text x="114" y="102.3">2_OUT2</text>
<text x="139.7" y="102.3">23_A9_CRX1_MCLK1</text>
<text x="141.2" y="107.4">21_A7_RX5_BCLK1</text>
<text x="147" y="104.8">22_A8_CTX1</text>
<text x="204.7" y="106.1">R3</text>
<text x="212.7" y="106.1">GND</text>
<text x="230.4" y="106.1">GND</text>
<text x="241.9" y="106.1">GND</text>
<text x="353.2" y="103.5">J2</text>
<text x="46.3" y="109.9">GND</text>
<text x="114" y="109.9">5_IN2</text>
<text x="114" y="112.4">6_OUT1D</text>
<text x="140.3" y="109.9">20_A6_TX5_LRCLK1</text>
<text x="148" y="112.4">19_A5_SCL</text>
<text x="204.9" y="108.6">330</text>
<text x="114" y="117.5">8_TX2_IN1</text>
<text x="114" y="115">7_RX2_OUT1A</text>
<text x="142.6" y="117.5">17_A3_TX4_SDA1</text>
<text x="147.8" y="115">18_A4_SDA</text>
<text x="114" y="120.1">9_OUT1C</text>
<text x="114" y="122.6">10_CS_MQSR</text>
<text x="114" y="125.1">11_MOSI_CTX1</text>
<text x="137.4" y="125.1">14_A0_TX3_SPDIF_OUT</text>
<text x="139.2" y="122.6">15_A1_RX3_SPDIF_IN</text>
<text x="142.6" y="120.1">16_A2_RX4_SCL1</text>
<text x="200" y="120.1">GND</text>
<text x="114" y="127.7">12_MISO_MQSL</text>
<text x="114" y="130.2">3V3</text>
<text x="146.5" y="127.7">13_SCK_LED</text>
<text x="153.8" y="130.2">GND</text>
<text x="73.8" y="132.8">C1</text>
<text x="74.1" y="135.3">100n</text>
<text x="114" y="132.8">24_A10_TX6_SCL2</text>
<text x="114" y="135.3">25_A11_RX6_SDA2</text>
<text x="114" y="137.8">26_A12_MOSI1</text>
<text x="142.3" y="137.8">39_MISO1_OUT1A</text>
<text x="151.5" y="135.3">40_A16</text>
<text x="151.5" y="132.8">41_A17</text>
<text x="193.6" y="135.3">GND</text>
<text x="340.7" y="137.8">Molex 5019512430</text>
<text x="67.9" y="142.9">GND</text>
<text x="114" y="140.4">27_A13_SCK1</text>
<text x="114" y="142.9">28_RX7</text>
<text x="147.6" y="140.4">38_CS1_IN1</text>
<text x="152.3" y="142.9">37_CS</text>
<text x="114" y="145.5">29_TX7</text>
<text x="114" y="148">30_CRX3</text>
<text x="151.5" y="148">35_TX8</text>
<text x="152.3" y="145.5">36_CS</text>
<text x="114" y="150.5">31_CTX3</text>
<text x="114" y="153.1">32_OUT1B</text>
<text x="148.7" y="153.1">33_MCLK2</text>
<text x="151.3" y="150.5">34_RX8</text>
<text x="114" y="158.2">D-</text>
<text x="114" y="160.7">D+</text>
<text x="153.8" y="162">GND</text>
<text x="155.9" y="159.4">R-</text>
<text x="95.4" y="167">C2</text>
<text x="114" y="164.5">5V</text>
<text x="114" y="167">D-</text>
<text x="155.6" y="164.5">T+</text>
<text x="156.1" y="167">T-</text>
<text x="179.6" y="167">GND</text>
<text x="95.7" y="169.6">100n</text>
<text x="114" y="169.6">D+</text>
<text x="114" y="172.1">GND</text>
<text x="154.2" y="169.6">LED</text>
<text x="155.4" y="172.1">R+</text>
<text x="89.5" y="177.2">GND</text>
<text x="114" y="174.7">GND</text>
<text x="128.9" y="175.6" transform="rotate(-90 128.9 175.6)">VBAT</text>
<text x="132.7" y="175.6" transform="rotate(-90 132.7 175.6)">3V3</text>
<text x="136.5" y="175.6" transform="rotate(-90 136.5 175.6)">GND</text>
<text x="140.3" y="175.6" transform="rotate(-90 140.3 175.6)">PROGRAM</text>
<text x="144.1" y="175.6" transform="rotate(-90 144.1 175.6)">ON_OFF</text>
<text x="318.8" y="179.7">RJ45_Bel_SI-60062-F</text>
<text x="326.7" y="177.2">J1</text>
<text x="106" y="183.6">GND</text>
<text x="309.1" y="183.6">TD+</text>
<text x="133.9" y="187.4">GND</text>
<text x="309.1" y="186.1">TCT</text>
<text x="309.1" y="188.6">TD-</text>
<text x="309.1" y="191.2">RD+</text>
<text x="309.1" y="193.7">RCT</text>
<text x="309.1" y="196.3">RD-</text>
<text x="278.3" y="200.1">C5</text>
<text x="278.6" y="202.6">100n</text>
<text x="309.1" y="201.3">LEDG_A</text>
<text x="309.1" y="203.9">LEDG_K</text>
<text x="309.1" y="206.4">LEDY_A</text>
<text x="309.1" y="209">LEDY_K</text>
<text x="328.3" y="209.1" transform="rotate(-90 328.3 209.1)">GND</text>
<text x="339.7" y="206.4">SHIELD</text>
<text x="272.4" y="215.3">GND</text>
<text x="286.3" y="215.3">GND</text>
<text x="348.6" y="211.5">GND</text>
<text x="325.7" y="219.1">GND</text>
</g>
<g font-size="1.8" fill="#0000c2">
<text x="222.2" y="76.4">+1.1V Voltage regulator</text>
<text x="222.2" y="78.4">for DDR5 logic signals</text>
<text x="57.1" y="89.9">Power indicator</text>
<text x="332.7" y="140.7">Mates with Molex 0150200269</text>
<text x="175.3" y="169.9">Resistor for LED is located on the Teensy</text>
</g>
<g font-size="1.8" fill="#a90000">
<text x="348.1" y="74.7">1</text>
<text x="348.1" y="77.3">2</text>
<text x="348.1" y="79.8">3</text>
<text x="348.1" y="82.3">4</text>
<text x="160.3" y="90">49</text>
<text x="225.6" y="90">1</text>
<text x="238.3" y="90">5</text>
<text x="348.1" y="84.9">5</text>
<text x="348.1" y="87.4">6</text>
<text x="348.1" y="90">7</text>
<text x="110" y="93.8">1</text>
<text x="160.3" y="93.8">48</text>
<text x="225.6" y="92.5">3</text>
<text x="348.1" y="92.5">8</text>
<text x="348.1" y="95">9</text>
<text x="110" y="96.3">2</text>
<text x="110" y="98.8">3</text>
<text x="110" y="101.4">4</text>
<text x="160.3" y="101.4">45</text>
<text x="160.3" y="98.8">46</text>
<text x="160.3" y="96.3">47</text>
<text x="232.2" y="99.6" transform="rotate(-90 232.2 99.6)">2</text>
<text x="347.6" y="97.6">10</text>
<text x="347.6" y="100.1">11</text>
<text x="110" y="103.9">5</text>
<text x="110" y="106.5">6</text>
<text x="160.3" y="106.5">43</text>
<text x="160.3" y="103.9">44</text>
<text x="347.6" y="102.7">12</text>
<text x="347.6" y="105.2">13</text>
<text x="347.6" y="107.7">14</text>
<text x="110" y="109">7</text>
<text x="110" y="111.5">8</text>
<text x="160.3" y="111.5">41</text>
<text x="160.3" y="109">42</text>
<text x="347.6" y="110.3">15</text>
<text x="347.6" y="112.8">16</text>
<text x="109.5" y="116.6">10</text>
<text x="109.5" y="119.2">11</text>
<text x="110" y="114.1">9</text>
<text x="160.3" y="119.2">38</text>
<text x="160.3" y="116.6">39</text>
<text x="160.3" y="114.1">40</text>
<text x="347.6" y="115.4">17</text>
<text x="347.6" y="117.9">18</text>
<text x="109.5" y="121.7">12</text>
<text x="109.5" y="124.2">13</text>
<text x="160.3" y="124.2">36</text>
<text x="160.3" y="121.7">37</text>
<text x="347.6" y="120.4">19</text>
<text x="347.6" y="123">20</text>
<text x="347.6" y="125.5">21</text>
<text x="109.5" y="126.8">14</text>
<text x="109.5" y="129.3">15</text>
<text x="109.5" y="131.9">16</text>
<text x="160.3" y="131.9">33</text>
<text x="160.3" y="126.8">35</text>
<text x="160.3" y="129.3">34</text>
<text x="347.6" y="128.1">22</text>
<text x="347.6" y="130.6">23</text>
<text x="109.5" y="134.4">17</text>
<text x="109.5" y="136.9">18</text>
<text x="160.3" y="136.9">31</text>
<text x="160.3" y="134.4">32</text>
<text x="347.6" y="133.1">24</text>
<text x="109.5" y="139.5">19</text>
<text x="109.5" y="142">20</text>
<text x="160.3" y="142">29</text>
<text x="160.3" y="139.5">30</text>
<text x="109.5" y="144.6">21</text>
<text x="109.5" y="147.1">22</text>
<text x="109.5" y="149.6">23</text>
<text x="160.3" y="149.6">26</text>
<text x="160.3" y="147.1">27</text>
<text x="160.3" y="144.6">28</text>
<text x="109.5" y="152.2">24</text>
<text x="160.3" y="152.2">25</text>
<text x="109.5" y="157.3">66</text>
<text x="109.5" y="159.8">67</text>
<text x="160.3" y="161.1">64</text>
<text x="160.3" y="158.5">65</text>
<text x="109.5" y="163.6">55</text>
<text x="109.5" y="166.2">56</text>
<text x="160.3" y="166.2">62</text>
<text x="160.3" y="163.6">63</text>
<text x="109.5" y="168.7">57</text>
<text x="109.5" y="171.2">58</text>
<text x="109.5" y="173.8">59</text>
<text x="160.3" y="171.2">60</text>
<text x="160.3" y="168.7">61</text>
<text x="128" y="180.1" transform="rotate(-90 128 180.1)">50</text>
<text x="131.8" y="180.1" transform="rotate(-90 131.8 180.1)">51</text>
<text x="135.6" y="180.1" transform="rotate(-90 135.6 180.1)">52</text>
<text x="139.4" y="180.1" transform="rotate(-90 139.4 180.1)">53</text>
<text x="143.3" y="180.1" transform="rotate(-90 143.3 180.1)">54</text>
<text x="306.2" y="182.7">1</text>
<text x="306.2" y="185.2">2</text>
<text x="306.2" y="187.7">3</text>
<text x="306.2" y="190.3">4</text>
<text x="306.2" y="192.8">5</text>
<text x="306.2" y="195.4">6</text>
<text x="305.7" y="200.4">L3</text>
<text x="305.7" y="203">L4</text>
<text x="305.7" y="205.5">L1</text>
<text x="305.7" y="208.1">L2</text>
<text x="347.4" y="205.5">SH</text>
<text x="327.4" y="212" transform="rotate(-90 327.4 212)">8</text>
</g>
<g font-size="1.8" fill="#840000">
<text x="336.6" y="83.3">CA4_LOW</text>
<text x="202.7" y="88.8" transform="rotate(-90 202.7 88.8)">VUSB</text>
<text x="335.9" y="85.9">CA2_PASS</text>
<text x="336.3" y="88.4">CA4_HIGH</text>
<text x="335.9" y="90.9">CA3_PASS</text>
<text x="336.6" y="93.5">CA2_LOW</text>
<text x="332.1" y="98.6">CA4_A_STATIC</text>
<text x="336.3" y="96">CA1_HIGH</text>
<text x="336.3" y="101.1">CA3_HIGH</text>
<text x="84.8" y="104.9">ETH_LED2</text>
<text x="97.9" y="107.4">CA4_LOW</text>
<text x="169.1" y="107.4">CA4_A_STATIC</text>
<text x="169.1" y="102.4">CA4_HIGH</text>
<text x="169.1" y="104.9">CA2_LOW</text>
<text x="332.7" y="106.2">CA10_A_PASS</text>
<text x="333.7" y="103.6">CA4_A_PASS</text>
<text x="169.1" y="110">CA4_A_PASS</text>
<text x="169.1" y="112.5">CA1_LOW</text>
<text x="333.1" y="111.3">CA10_A_HIGH</text>
<text x="335.1" y="113.8">CA4_A_CS0</text>
<text x="336.6" y="108.7">CA1_LOW</text>
<text x="169.1" y="117.6">CA1_PASS</text>
<text x="169.1" y="115.1">CA4_A_CS0</text>
<text x="335.9" y="118.9">CA1_PASS</text>
<text x="337.1" y="116.3">CA4_RFU</text>
<text x="169.1" y="125.2">CS0_A_n_LOW</text>
<text x="169.1" y="120.1">CS0_A_n_PASS</text>
<text x="169.1" y="122.7">CS0_A_n_HIGH</text>
<text x="331.7" y="124">CS0_A_n_PASS</text>
<text x="336.3" y="121.4">CA2_HIGH</text>
<text x="169.1" y="127.8">CA2_PASS</text>
<text x="332.1" y="129">CS0_A_n_HIGH</text>
<text x="333.4" y="131.6">CA10_A_LOW</text>
<text x="336.6" y="126.5">CA3_LOW</text>
<text x="169.1" y="132.8">CA3_PASS</text>
<text x="169.1" y="137.9">CA3_HIGH</text>
<text x="169.1" y="135.4">CA1_HIGH</text>
<text x="332.4" y="134.1">CS0_A_n_LOW</text>
<text x="169.1" y="143">CA10_A_HIGH</text>
<text x="169.1" y="140.5">CA10_A_PASS</text>
<text x="169.1" y="148.1">CA2_HIGH</text>
<text x="169.1" y="145.5">CA4_RFU</text>
<text x="169.1" y="150.6">CA3_LOW</text>
<text x="169.1" y="153.2">CA10_A_LOW</text>
<text x="120.6" y="160.7" transform="rotate(-90 120.6 160.7)">USB</text>
<text x="122.6" y="161.6" transform="rotate(-90 122.6 161.6)">Device</text>
<text x="165.3" y="159.5">ETH_RX_N</text>
<text x="165.3" y="164.6">ETH_TX_P</text>
<text x="165.3" y="167.1">ETH_TX_N</text>
<text x="120.6" y="170.8" transform="rotate(-90 120.6 170.8)">USB</text>
<text x="122.6" y="170.9" transform="rotate(-90 122.6 170.9)">Host</text>
<text x="152.4" y="169.4" transform="rotate(-90 152.4 169.4)">Ethernet</text>
<text x="165.3" y="169.7">ETH_LED</text>
<text x="165.3" y="172.2">ETH_RX_P</text>
<text x="294.4" y="183.6">ETH_TX_P</text>
<text x="294.2" y="191.3">ETH_RX_P</text>
<text x="294.3" y="188.7">ETH_TX_N</text>
<text x="294.1" y="196.3">ETH_RX_N</text>
<text x="295.3" y="201.4">ETH_LED</text>
<text x="294.3" y="206.5">ETH_LED2</text>
</g>
<g font-size="1.4" fill="#840000">
<text x="143" y="94.5">(3.6v to 5.5v)</text>
<text x="142.9" y="99.6">(250mA max)</text>
<text x="319.5" y="189.1">XMIT</text>
<text x="319.4" y="196.8">RCV</text>
</g>
<g font-size="1.2" fill="#840000">
<text x="330" y="184">C1</text>
<text x="330" y="185.3">C4</text>
<text x="330" y="187.8">C2</text>
<text x="330" y="191.6">C3</text>
<text x="330" y="186.5">C5</text>
<text x="330" y="195.4">C6</text>
<text x="330" y="192.9">C7</text>
<text x="330" y="194.2">C8</text>
</g>
<g font-size="1.1" fill="#840000">
<text x="322.6" y="185.8">75</text>
<text x="326.4" y="185.8">75</text>
<text x="322.6" y="193.5">75</text>
<text x="325.8" y="197.6">1000pF</text>
<text x="326.4" y="193.5">75</text>
<text x="320.7" y="202.3">GREEN</text>
<text x="320.6" y="207.4">YELLOW</text>
</g>
</svg>
